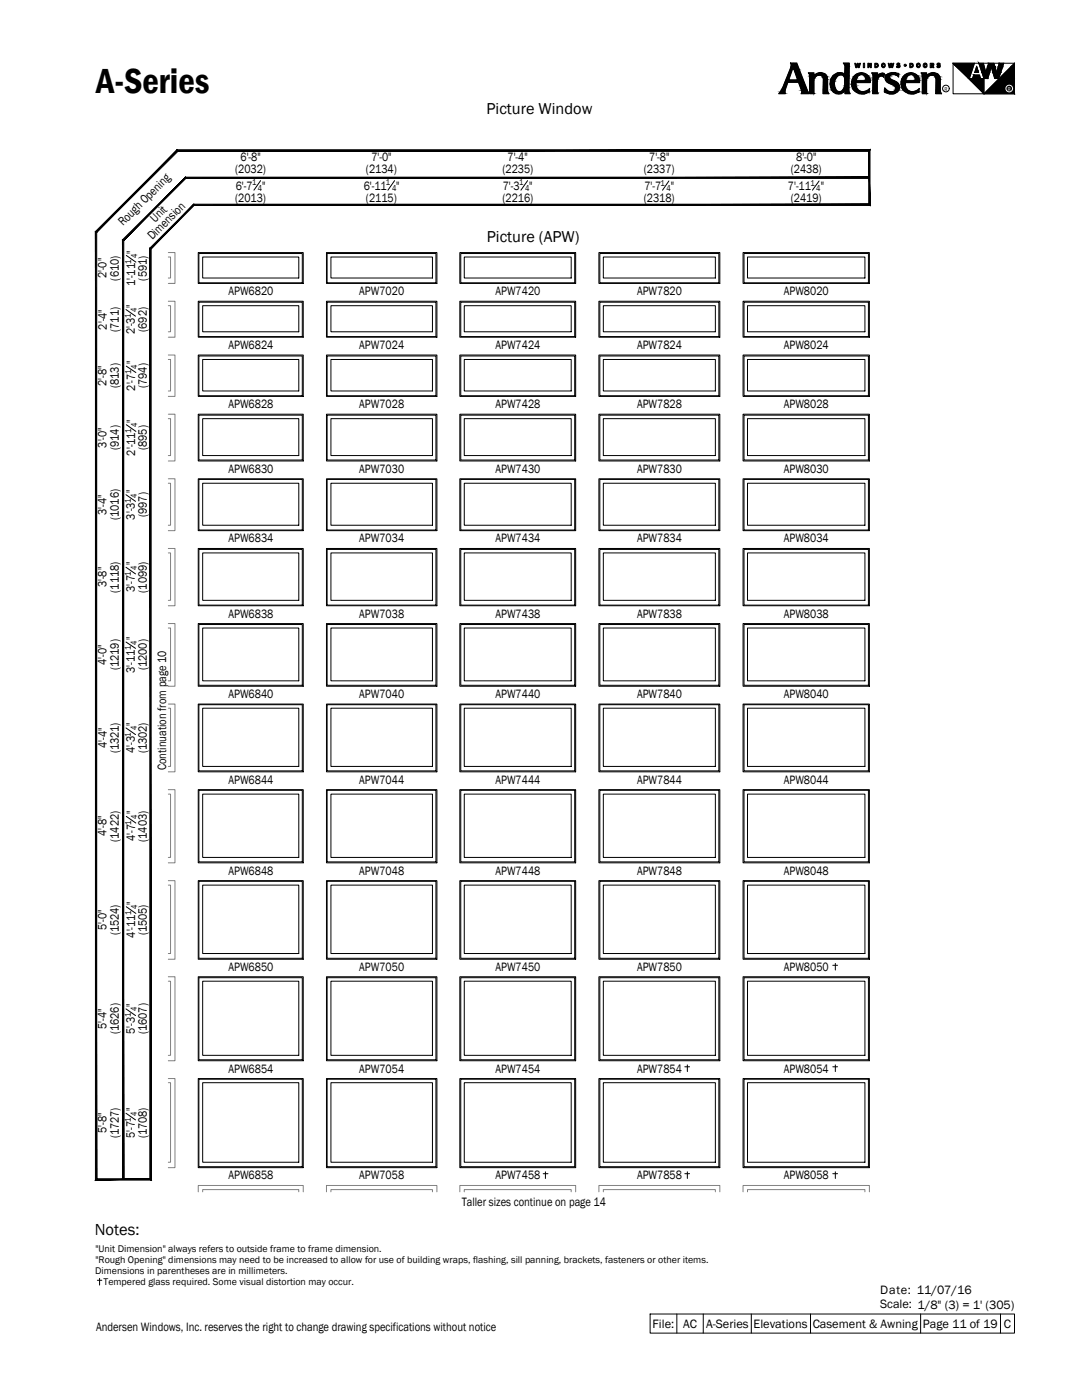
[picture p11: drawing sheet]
<svg xmlns="http://www.w3.org/2000/svg" width="216mm" height="279mm" viewBox="0 0 216 279" stroke-linecap="round" stroke-linejoin="round" font-family="sans-serif">
<!-- layer: A-ELEV-GLAZ-SIGHTLINES -->
<g fill="none" stroke="#000" stroke-width=".2">
<path d="M39.6 50.4h20.9v6.2h-20.9zM39.7 50.6h20.6v5.8h-20.6zM40.4 51.3h19.2v4.2h-19.2zM65.1 50.4h22.1v6.2h-22.1zM65.3 50.6h21.7v5.8h-21.7zM66 51.3h20.3v4.2h-20.3zM91.8 50.4h23.1v6.2h-23.1zM91.9 50.6h22.8v5.8h-22.8zM92.6 51.3h21.4v4.2h-21.4zM119.5 50.4h24.1v6.2h-24.1zM119.7 50.6h23.7v5.8h-23.7zM120.4 51.3h22.3v4.2h-22.3z"/>
<path d="M148.3 50.4h25.2v6.2h-25.2zM148.5 50.6h24.8v5.8h-24.8zM149.2 51.3h23.4v4.2h-23.4zM39.6 60.1h20.9v7.2h-20.9zM39.6 70.9h20.9v8.2h-20.9zM39.7 60.3h20.6v6.9h-20.6zM39.7 71h20.6v8h-20.6zM40.4 61h19.2v5.2h-19.2zM40.4 71.7h19.2v6.3h-19.2zM65.1 60.1h22.1v7.2h-22.1zM65.1 70.9h22.1v8.2h-22.1zM65.3 60.3h21.7v6.9h-21.7z"/>
<path d="M65.3 71h21.7v8h-21.7zM66 61h20.3v5.2h-20.3zM66 71.7h20.3v6.3h-20.3zM91.8 60.1h23.1v7.2h-23.1zM91.8 70.9h23.1v8.2h-23.1zM91.9 60.3h22.8v6.9h-22.8zM91.9 71h22.8v8h-22.8zM92.6 61h21.4v5.2h-21.4zM92.6 71.7h21.4v6.3h-21.4zM119.5 60.1h24.1v7.2h-24.1zM119.5 70.9h24.1v8.2h-24.1zM119.7 60.3h23.7v6.9h-23.7z"/>
<path d="M119.7 71h23.7v8h-23.7zM120.4 61h22.3v5.2h-22.3zM120.4 71.7h22.3v6.3h-22.3zM148.3 60.1h25.2v7.2h-25.2zM148.3 70.9h25.2v8.2h-25.2zM148.5 60.3h24.8v6.9h-24.8zM148.5 71h24.8v8h-24.8zM149.2 61h23.4v5.2h-23.4zM149.2 71.7h23.4v6.3h-23.4zM39.6 82.7h20.9v9.3h-20.9zM39.6 95.6h20.9v10.3h-20.9zM39.7 82.9h20.6v8.9h-20.6z"/>
<path d="M39.7 95.7h20.6v10.1h-20.6zM40.4 83.6h19.2v7.3h-19.2zM40.4 96.4h19.2v8.4h-19.2zM65.1 82.7h22.1v9.3h-22.1zM65.1 95.6h22.1v10.3h-22.1zM65.3 82.9h21.7v8.9h-21.7zM65.3 95.7h21.7v10.1h-21.7zM66 83.6h20.3v7.3h-20.3zM66 96.4h20.3v8.4h-20.3zM91.8 82.7h23.1v9.3h-23.1zM91.8 95.6h23.1v10.3h-23.1zM91.9 82.9h22.8v8.9h-22.8z"/>
<path d="M91.9 95.7h22.8v10.1h-22.8zM92.6 83.6h21.4v7.3h-21.4zM92.6 96.4h21.4v8.4h-21.4zM119.5 82.7h24.1v9.3h-24.1zM119.5 95.6h24.1v10.3h-24.1zM119.7 82.9h23.7v8.9h-23.7zM119.7 95.7h23.7v10.1h-23.7zM120.4 83.6h22.3v7.3h-22.3zM120.4 96.4h22.3v8.4h-22.3zM148.3 82.7h25.2v9.3h-25.2zM148.3 95.6h25.2v10.3h-25.2zM148.5 82.9h24.8v8.9h-24.8z"/>
<path d="M148.5 95.7h24.8v10.1h-24.8zM149.2 83.6h23.4v7.3h-23.4zM149.2 96.4h23.4v8.4h-23.4zM39.6 109.5h20.9v11.4h-20.9zM39.7 109.7h20.6v11.1h-20.6zM40.4 110.3h19.2v9.5h-19.2zM65.1 109.5h22.1v11.4h-22.1zM65.3 109.7h21.7v11.1h-21.7zM66 110.3h20.3v9.5h-20.3zM91.8 109.5h23.1v11.4h-23.1zM91.9 109.7h22.8v11.1h-22.8zM92.6 110.3h21.4v9.5h-21.4z"/>
<path d="M119.5 109.5h24.1v11.4h-24.1zM119.7 109.7h23.7v11.1h-23.7zM120.4 110.3h22.3v9.5h-22.3zM148.3 109.5h25.2v11.4h-25.2zM148.5 109.7h24.8v11.1h-24.8zM149.2 110.3h23.4v9.5h-23.4zM39.6 124.4h20.9v12.6h-20.9zM39.7 124.6h20.6v12.2h-20.6zM40.4 125.3h19.2v10.6h-19.2zM65.1 124.4h22.1v12.6h-22.1zM65.3 124.6h21.7v12.2h-21.7zM66 125.3h20.3v10.6h-20.3z"/>
<path d="M91.8 124.4h23.1v12.6h-23.1zM91.9 124.6h22.8v12.2h-22.8zM92.6 125.3h21.4v10.6h-21.4zM119.5 124.4h24.1v12.6h-24.1zM119.7 124.6h23.7v12.2h-23.7zM120.4 125.3h22.3v10.6h-22.3zM148.3 124.4h25.2v12.6h-25.2zM148.5 124.6h24.8v12.2h-24.8zM149.2 125.3h23.4v10.6h-23.4zM39.6 140.5h20.9v13.5h-20.9zM39.6 157.6h20.9v14.6h-20.9zM39.7 140.6h20.6v13.2h-20.6z"/>
<path d="M39.7 157.7h20.6v14.3h-20.6zM40.4 141.3h19.2v11.7h-19.2zM40.4 158.5h19.2v12.6h-19.2zM65.1 140.5h22.1v13.5h-22.1zM65.1 157.6h22.1v14.6h-22.1zM65.3 140.6h21.7v13.2h-21.7zM65.3 157.7h21.7v14.3h-21.7zM66 141.3h20.3v11.7h-20.3zM66 158.5h20.3v12.6h-20.3zM91.8 140.5h23.1v13.5h-23.1zM91.8 157.6h23.1v14.6h-23.1zM91.9 140.6h22.8v13.2h-22.8z"/>
<path d="M91.9 157.7h22.8v14.3h-22.8zM92.6 141.3h21.4v11.7h-21.4zM92.6 158.5h21.4v12.6h-21.4zM119.5 140.5h24.1v13.5h-24.1zM119.5 157.6h24.1v14.6h-24.1zM119.7 140.6h23.7v13.2h-23.7zM119.7 157.7h23.7v14.3h-23.7zM120.4 141.3h22.3v11.7h-22.3zM120.4 158.5h22.3v12.6h-22.3zM148.3 140.5h25.2v13.5h-25.2zM148.3 157.6h25.2v14.6h-25.2zM148.5 140.6h24.8v13.2h-24.8z"/>
<path d="M148.5 157.7h24.8v14.3h-24.8zM149.2 141.3h23.4v11.7h-23.4zM149.2 158.5h23.4v12.6h-23.4zM39.6 175.8h20.9v15.6h-20.9zM39.7 175.9h20.6v15.3h-20.6zM40.4 176.6h19.2v13.7h-19.2zM65.1 175.8h22.1v15.6h-22.1zM65.3 175.9h21.7v15.3h-21.7zM66 176.6h20.3v13.7h-20.3zM91.8 175.8h23.1v15.6h-23.1zM91.9 175.9h22.8v15.3h-22.8zM92.6 176.6h21.4v13.7h-21.4z"/>
<path d="M119.5 175.8h24.1v15.6h-24.1zM119.7 175.9h23.7v15.3h-23.7zM120.4 176.6h22.3v13.7h-22.3zM148.3 175.8h25.2v15.6h-25.2zM148.5 175.9h24.8v15.3h-24.8zM149.2 176.6h23.4v13.7h-23.4zM39.6 194.9h20.9v16.8h-20.9zM39.7 195.1h20.6v16.4h-20.6zM40.4 195.8h19.2v14.8h-19.2zM65.1 194.9h22.1v16.8h-22.1zM65.3 195.1h21.7v16.4h-21.7zM66 195.8h20.3v14.8h-20.3z"/>
<path d="M91.8 194.9h23.1v16.8h-23.1zM91.9 195.1h22.8v16.4h-22.8zM92.6 195.8h21.4v14.8h-21.4zM119.5 194.9h24.1v16.8h-24.1zM119.7 195.1h23.7v16.4h-23.7zM120.4 195.8h22.3v14.8h-22.3zM148.3 194.9h25.2v16.8h-25.2zM148.5 195.1h24.8v16.4h-24.8zM149.2 195.8h23.4v14.8h-23.4zM39.6 215.3h20.9v17.7h-20.9zM39.7 215.4h20.6v17.4h-20.6zM40.4 216.1h19.2v15.9h-19.2z"/>
<path d="M65.1 215.3h22.1v17.7h-22.1zM65.3 215.4h21.7v17.4h-21.7zM66 216.1h20.3v15.9h-20.3zM91.8 215.3h23.1v17.7h-23.1zM91.9 215.4h22.8v17.4h-22.8zM92.6 216.1h21.4v15.9h-21.4zM119.5 215.3h24.1v17.7h-24.1zM119.7 215.4h23.7v17.4h-23.7zM120.4 216.1h22.3v15.9h-22.3zM148.3 215.3h25.2v17.7h-25.2zM148.5 215.4h24.8v17.4h-24.8zM149.2 216.1h23.4v15.9h-23.4z"/>
</g>
<!-- layer: A-ANNO-TEXT -->
<g fill="#000" stroke="#000" stroke-width=".2">
<path d="M163.5 14.7h.4zM166.9 18.6h.9zM166.9 18.6l.5 .1zM175 15.5h.1zM176 14.7h.3zM178.2 14.6l.1 .1zM181.7 18.6h.6zM181.7 18.6l.2 .1zM183.1 18.1l.2-.1zM186 14.7h.4zM193.3 15.7h3v3zM202.4 12.6v.7h-.6z"/>
<path d="M156.1 18l.4 .3v-.3zM156.1 18l.4 .3h-.6z"/>
<path d="M155.9 18.3l.6 .1v-.1zM155.9 18.3l.6 .1h-.7z"/>
<path d="M155.8 18.4l.7 .2v-.2zM155.8 18.4l.7 .2h-.8z"/>
<path d="M156.1 17.9h.5zM156.1 17.9l.4 .1z"/>
<path d="M156.3 17.4l.3 .5 .1-.5zM156.3 17.4l.3 .5h-.5z"/>
<path d="M156.8 16.3l-.1 1.1 .4-1.1zM156.8 16.3l-.1 1.1h-.4z"/>
<path d="M157.9 13.6l-.7 2.5 .8-2.5zM157.9 13.6l-.7 2.5h-.3z"/>
<path d="M157.9 13.3l.1 .3 .1-.3zM157.9 13.3l.1 .3h-.1z"/>
<path d="M158 12.9l.1 .4 .1-.4zM158 12.9l.1 .4h-.2z"/>
<path d="M158 12.8l.2 .1 .1-.1zM158 12.8l.2 .1h-.2z"/>
<path d="M158 12.7l.9 .1zM158 12.7l.9 .1z"/>
<path d="M158.3 12.8l.7 .1-.1-.1zM158.3 12.8l.7 .1h-.6z"/>
<path d="M158.4 12.9l.9 .7-.3-.7zM158.4 12.9l.9 .7h-.8z"/>
<path d="M158.5 13.6l.8 .3v-.3zM158.5 13.6l.8 .3h-.7z"/>
<path d="M158.6 13.9l1.6 2.2-.9-2.2zM158.6 13.9l1.6 2.2h-.8z"/>
<path d="M156.9 16.1l3.4 .2-.1-.2zM156.9 16.1l3.4 .2h-3.5z"/>
<path d="M159.4 16.3l1.6 1.8-.7-1.8zM159.4 16.3l1.6 1.8h-.9z"/>
<path d="M160.1 18.1l1 .2-.1-.2zM160.1 18.1l1 .2h-1z"/>
<path d="M160.1 18.3l1.1 .2-.1-.2zM160.1 18.3l1.1 .2h-1.1z"/>
<path d="M160.1 18.5l1.1 .1v-.1zM160.1 18.5l1.1 .1h-1.1z"/>
<path d="M161.6 14.7l.6 .1v-.1zM161.6 14.7l.6 .1h-.6z"/>
<path d="M161.6 14.8l.6 .3v-.3zM161.6 14.8l.6 .3h-.5z"/>
<path d="M161.7 15.1l.5 .3v-.3zM161.7 15.1l.5 .3h-.5z"/>
<path d="M161.7 18.4l.6 .2-.1-.2zM161.7 18.4l.6 .2h-.6z"/>
<path d="M161.7 16.1l.5 2.3 .1-2.3zM161.7 16.1l.5 2.3h-.5z"/>
<path d="M161.7 15.6l.6 .5 .1-.5zM161.7 15.6l.6 .5h-.6z"/>
<path d="M161.7 15.4l.7 .2 .2-.2zM161.7 15.4l.7 .2h-.7z"/>
<path d="M162.4 15.2l.2 .2v-.2zM162.2 15.4l.2-.2 .2 .2z"/>
<path d="M162.7 15l-.1 .2 .4-.2zM162.4 15.2l.3-.2-.1 .2z"/>
<path d="M163.2 14.7h1zM163.2 14.7h1z"/>
<path d="M162.8 14.9h.5zM162.8 14.9h.6z"/>
<path d="M162.8 14.9h.5zM162.8 14.9l.2 .1z"/>
<path d="M162.9 14.8h.5zM162.9 14.8l.5 .1z"/>
<path d="M163.5 14.7h.7zM163.2 14.7h1z"/>
<path d="M163.2 14.7l1.3 .1zM162.9 14.8l.3-.1 1.3 .1z"/>
<path d="M162.9 14.8h1.7zM162.9 14.8h1.7z"/>
<path d="M163.4 14.8l1.2 .1zM163.4 14.8l1.2 .1z"/>
<path d="M163.6 14.9h1zM163.6 14.9h1z"/>
<path d="M163.8 14.9l.9 .1-.1-.1zM163.8 14.9l.9 .1z"/>
<path d="M164 15l.8 .1zM164 15l.8 .1z"/>
<path d="M164.1 15.1l.8 .2-.1-.2zM164.1 15.1l.8 .2h-.7z"/>
<path d="M164.2 15.3l.8 .1-.1-.1zM164.2 15.3l.8 .1h-.7z"/>
<path d="M164.3 15.4l.7 .1v-.1zM164.3 15.4l.7 .1h-.7z"/>
<path d="M164.3 15.5l.7 .3v-.3zM164.3 15.5l.7 .3h-.6z"/>
<path d="M164.4 15.8l.6 .1zM164.4 15.8l.6 .1z"/>
<path d="M164.4 15.9l.6 2.1v-2.1zM164.4 15.9l.6 2.1h-.6z"/>
<path d="M164.4 18l.7 .5-.1-.5zM164.4 18l.7 .5h-.7z"/>
<path d="M164.4 18.5l.8 .1-.1-.1zM164.4 18.5l.8 .1h-.8z"/>
<path d="M165.7 16.7l.7 .1v-.1zM165.7 16.7l.7 .1h-.7z"/>
<path d="M165.7 16.8l.8 .6-.1-.6zM165.7 16.8l.8 .6h-.6z"/>
<path d="M165.9 15.9l.6 .3v-.3zM165.9 15.9l.6 .3h-.7z"/>
<path d="M165.8 16.2l.6 .5 .1-.5zM165.8 16.2l.6 .5h-.7z"/>
<path d="M165.9 17.4h.6zM165.9 17.4h.6z"/>
<path d="M165.9 17.4l.8 .6-.2-.6zM165.9 17.4l.8 .6h-.6z"/>
<path d="M166 15.7l.5 .2 .2-.2zM166 15.7l.5 .2h-.6z"/>
<path d="M166.1 18l.7 .1-.1-.1zM166.1 18l.7 .1h-.5z"/>
<path d="M166.3 18.1l.8 .2-.3-.2zM166.3 18.1l.8 .2h-.6z"/>
<path d="M166.3 15.2h.6zM166.3 15.2h.6z"/>
<path d="M166.3 15.2l.4 .5 .2-.5zM166.3 15.2l.4 .5h-.7z"/>
<path d="M166.5 18.3l.6 .1zM166.5 18.3l.6 .1z"/>
<path d="M166.6 18.4l.8 .1zM166.6 18.4l.8 .1z"/>
<path d="M166.7 14.9h.6zM166.7 14.9h.7z"/>
<path d="M166.7 14.9l.2 .3 .4-.3zM166.3 15.2l.4-.3 .2 .3z"/>
<path d="M166.7 18.5h.8zM166.7 18.5h.8z"/>
<path d="M166.9 14.8h.9zM166.7 14.9h.7z"/>
<path d="M166.9 18.5l.9 .1zM166.9 18.5l.9 .1z"/>
<path d="M167.6 14.6l.4 .1zM167.1 14.7h.9z"/>
<path d="M167.1 14.7h1zM167.1 14.7h1z"/>
<path d="M166.7 18.5h1.3zM166.7 18.5h1.1z"/>
<path d="M167.6 18.5h.4zM167.5 18.5h.5z"/>
<path d="M167.1 14.7l1.2 .1-.2-.1zM166.9 14.8l.2-.1 1.2 .1z"/>
<path d="M167.8 18.4h.3zM167.6 18.5h.4z"/>
<path d="M168 18.3l.1 .1 .1-.1zM168 18.3l.1 .1h-.3z"/>
<path d="M167.8 14.8l.7 .1zM167.8 14.8l.7 .1z"/>
<path d="M168.1 18.1l.1 .2 .1-.2zM168 18.3l.1-.2 .1 .2z"/>
<path d="M168.3 14.9l.3 .1zM168.3 14.9l.3 .1z"/>
<path d="M168.5 17.7l-.2 .4zM168.5 17.7l-.4 .4z"/>
<path d="M168.7 15h.6zM168.7 15h.6z"/>
<path d="M168.4 15h.3zM168.4 15h.3z"/>
<path d="M168.6 17.4h.1zM168.6 17.4h.2z"/>
<path d="M168.6 17.4v.3l.1-.3zM168.6 17.4l-.1 .3z"/>
<path d="M168.8 17.4h.5zM168.8 17.4h.5z"/>
<path d="M168.6 15.5l.7 1.6v-1.6zM168.6 15.5l.7 1.6h-.7z"/>
<path d="M168.6 17.1l.7 .3v-.3zM168.6 17.1l.7 .3h-.7z"/>
<path d="M168.8 17.4l.5 .7v-.7zM168.8 17.4l.5 .7h-.6z"/>
<path d="M168.7 18.1l.6 .4v-.4zM168.7 18.1l.6 .4h-.6z"/>
<path d="M168.6 12.7l.7 .1zM168.6 12.7l.7 .1z"/>
<path d="M168.6 12.8l.7 .4v-.4zM168.6 12.8l.7 .4h-.6z"/>
<path d="M168.7 13.2l.6 1.8v-1.8zM168.7 13.2l.6 1.8h-.6z"/>
<path d="M168.4 15l.9 .2v-.2zM168.4 15l.9 .2h-.8z"/>
<path d="M168.5 15.2l.8 .3v-.3zM168.5 15.2l.8 .3h-.7z"/>
<path d="M168.7 18.5l.7 .1-.1-.1zM168.7 18.5l.7 .1h-.7z"/>
<path d="M170 16.3h3.5zM170 16.3h3.5z"/>
<path d="M170 16.9l.7 .4-.1-.4zM170 16.9l.7 .4h-.6z"/>
<path d="M170.6 18.1h.6zM170.6 18.1h.6z"/>
<path d="M170 16.4l.7 .4v-.4zM170 16.4l.7 .4h-.7z"/>
<path d="M170 16.8l.6 .1 .1-.1zM170 16.8l.6 .1h-.6z"/>
<path d="M170.2 15.9l.4 .3 .1-.3zM170.2 15.9l.4 .3h-.6z"/>
<path d="M170.1 17.3h.6zM170.1 17.3h.6z"/>
<path d="M170.2 17.3l.7 .4-.2-.4zM170.2 17.3l.7 .4h-.6z"/>
<path d="M170.4 15.5l.3 .4 .2-.4zM170.4 15.5l.3 .4h-.5z"/>
<path d="M170.3 17.7l.6 .1zM170.3 17.7l.6 .1z"/>
<path d="M170.4 17.8l.8 .3-.3-.3zM170.4 17.8l.8 .3h-.6z"/>
<path d="M170.4 15.4l.5 .1 .1-.1zM170.4 15.4l.5 .1h-.5z"/>
<path d="M170.7 15l.3 .4 .2-.4zM170.7 15l.3 .4h-.6z"/>
<path d="M170.6 18.1l1 .2-.4-.2zM170.6 18.1l1 .2h-.7z"/>
<path d="M170.9 15h.4zM170.7 15h.5z"/>
<path d="M171.1 14.8l.2 .2 .2-.2zM170.9 15l.2-.2 .2 .2z"/>
<path d="M170.9 18.3h.9zM170.9 18.3h.9z"/>
<path d="M171 18.3l1 .1zM171 18.3l1 .1z"/>
<path d="M171.3 14.7l.2 .1 .5-.1zM171.3 14.7l.2 .1h-.4z"/>
<path d="M171.8 18.6l.2 .1zM171.8 18.6h.7z"/>
<path d="M171.9 14.7h.5zM171.4 14.7h1z"/>
<path d="M171.4 14.7h1zM171.3 14.7h1.1z"/>
<path d="M171.3 14.7h1.2zM171.3 14.7h1.2z"/>
<path d="M172.4 18.4h.6zM172.4 18.4h.6z"/>
<path d="M171.1 18.4h1.3zM171.1 18.4h1.3z"/>
<path d="M172 14.7l.6 .1zM172 14.7l.6 .1z"/>
<path d="M172.3 14.8l.5 .1zM172.3 14.8l.5 .1z"/>
<path d="M171.4 18.5h1.2zM171.4 18.5l1.1 .1z"/>
<path d="M172.5 14.9l.5 .1zM172.5 14.9l.5 .1z"/>
<path d="M172.8 16.1h.7zM172.8 16.1h.7z"/>
<path d="M171.3 18.5h1.6zM171.3 18.5h1.3z"/>
<path d="M172.6 15l.6 .2-.2-.2zM172.6 15l.6 .2h-.5z"/>
<path d="M171.1 18.4h1.9zM171.1 18.4l1.8 .1z"/>
<path d="M172.7 15.2l.6 .2-.1-.2zM172.7 15.2l.6 .2h-.5z"/>
<path d="M172.8 18.3h.4zM172.4 18.4h.6z"/>
<path d="M172.8 15.4l.6 .2-.1-.2zM172.8 15.4l.6 .2h-.6z"/>
<path d="M173.3 18.1v.2zM172.9 18.3l.4-.2v.2z"/>
<path d="M172.9 18.3h.4zM172.8 18.3h.4z"/>
<path d="M172.8 15.6l.7 .3-.1-.3zM172.8 15.6l.7 .3h-.6z"/>
<path d="M172.9 15.9l.6 .2v-.2zM172.9 15.9l.6 .2h-.7z"/>
<path d="M172.8 16.1l.7 .1v-.1zM172.8 16.1l.7 .1h-.8z"/>
<path d="M172.7 16.2h.8zM172.5 16.2h1z"/>
<path d="M170 16.2l3.5 .1zM170 16.2l3.5 .1z"/>
<path d="M170 16.3l3.5 .1zM170 16.3l3.5 .1z"/>
<path d="M174.2 14.7l.7 .1zM174.2 14.7l.7 .1z"/>
<path d="M174.2 14.8l.7 .4v-.4zM174.2 14.8l.7 .4h-.5z"/>
<path d="M174.4 15.2l.5 .4v-.4zM174.4 15.2l.5 .4h-.6z"/>
<path d="M174.3 16.2l.6 2v-2zM174.3 16.2l.6 2h-.6z"/>
<path d="M174.3 18.2l.7 .3-.1-.3zM174.3 18.2l.7 .3h-.8z"/>
<path d="M174.3 15.9l.6 .3 .1-.3zM174.3 15.9l.6 .3h-.6z"/>
<path d="M174.2 18.5l.8 .1v-.1zM174.2 18.5l.8 .1h-.8z"/>
<path d="M174.3 15.6l.7 .3 .1-.3zM174.3 15.6l.7 .3h-.7z"/>
<path d="M175.3 15.2l-.2 .3zM175.3 15.2l-.3 .3z"/>
<path d="M175.4 15h.4zM175.4 15h.4z"/>
<path d="M175.4 15.1l-.1 .1 .3-.1zM175.4 15.1l-.1 .1z"/>
<path d="M175.4 15h.4zM175.4 15l.2 .1z"/>
<path d="M176.1 14.7h.2zM176 14.7h.3zM175.9 14.7h.4z"/>
<path d="M175.4 15h.9zM175.4 15h.9z"/>
<path d="M175.8 15h.5zM175.8 15h.5z"/>
<path d="M175.9 15l.4 .1zM175.9 15l.4 .1z"/>
<path d="M176.1 15.1l.2 .1zM176.1 15.1l.2 .1z"/>
<path d="M175.9 14.7h.4zM175.9 14.7h.4z"/>
<path d="M175.9 14.7l.4 .1v-.1zM175.6 14.8l.3-.1 .4 .1z"/>
<path d="M175.6 14.8l.7 .2v-.2zM175.4 15l.2-.2 .7 .2z"/>
<path d="M176.6 17.9l.2 .1zM176.6 17.9l.2 .1h-.2z"/>
<path d="M176.6 18l.6 .3zM176.6 18l.6 .3h-.6z"/>
<path d="M176.6 18.3h.7zM176.6 18.3h.7z"/>
<path d="M176.6 18.3l.9 .1zM176.6 18.3l.9 .1z"/>
<path d="M176.8 15.2l.5 .2v-.2zM176.8 15.2l.5 .2h-.5zM176.8 15.4h.5zM176.8 15.4h.5z"/>
<path d="M176.8 15.4l.6 .1-.1-.1zM176.8 15.4l.6 .1h-.7z"/>
<path d="M176.8 15.2h.6zM176.8 15.2h.5z"/>
<path d="M176.7 15.5l.7 .1zM176.7 15.5l.7 .1z"/>
<path d="M176.7 15.6l.8 .1-.1-.1zM176.7 15.6l.8 .1h-.7z"/>
<path d="M177 15h.5zM176.9 15h.6z"/>
<path d="M176.9 15l.5 .2 .1-.2zM176.9 15l.5 .2h-.6z"/>
<path d="M176.8 15.7l.8 .2-.1-.2zM176.8 15.7l.8 .2h-.8z"/>
<path d="M177 14.9l.5 .1 .1-.1zM177 14.9l.5 .1h-.5z"/>
<path d="M177.1 14.9h.6zM177 14.9h.6z"/>
<path d="M176.8 15.9h.9zM176.8 15.9h.9z"/>
<path d="M176.8 15.9l1.1 .1-.2-.1zM176.8 15.9l1.1 .1h-1.1z"/>
<path d="M176.8 18.4h.9zM176.8 18.4h.9z"/>
<path d="M176.8 18.4l1.1 .1zM176.8 18.4l1.1 .1z"/>
<path d="M177.2 14.8h.6zM177.1 14.9h.6z"/>
<path d="M176.8 16l1.3 .1-.2-.1zM176.8 16l1.3 .1h-1.2z"/>
<path d="M177.3 14.8h.6zM177.2 14.8h.6z"/>
<path d="M176.9 16.1l1.5 .1-.3-.1zM176.9 16.1l1.5 .1h-1.4z"/>
<path d="M177.4 14.8h.8zM177.3 14.8h.6z"/>
<path d="M177.7 18.7h.5zM177.7 18.7h.4zM177.7 18.7h.4z"/>
<path d="M177.5 18.6h.7zM177.5 18.6l.7 .1z"/>
<path d="M178.1 14.7h.4zM177.9 14.7h.6z"/>
<path d="M177 16.2h1.5zM177 16.2h1.5z"/>
<path d="M177.1 16.2l1.6 .2-.2-.2zM177.1 16.2l1.6 .2h-1.5z"/>
<path d="M177.2 18.5l1.3 .1zM177.2 18.5l1.3 .1z"/>
<path d="M177.3 18.6h1.2zM177.3 18.6h.9z"/>
<path d="M177.9 14.7h.7zM177.9 14.7h.7z"/>
<path d="M177.9 14.7h1zM177.5 14.7h1.4zM177.5 14.7h1.4zM177.5 14.7h1.4z"/>
<path d="M177.2 16.4h1.5zM177.2 16.4h1.5z"/>
<path d="M177 18.5h1.7zM177 18.5h1.5z"/>
<path d="M177.3 16.4l1.6 .2-.2-.2zM177.3 16.4l1.6 .2h-1.4z"/>
<path d="M178.2 18.4l.5 .1zM178.2 18.4l.5 .1z"/>
<path d="M178.2 18.5h.5zM177.9 18.5h.8z"/>
<path d="M178.4 18.3h.4zM178.2 18.4h.5z"/>
<path d="M177.5 14.7l1.6 .1zM177.4 14.8h1.7z"/>
<path d="M177.5 16.6l1.6 .1-.2-.1zM177.5 16.6l1.6 .1z"/>
<path d="M178.6 18.2l.2 .1 .2-.1zM178.4 18.3l.2-.1 .2 .1z"/>
<path d="M178.2 14.8h1zM178.2 14.8h1z"/>
<path d="M177.9 16.7l1.3 .1-.1-.1zM177.9 16.7l1.3 .1h-1.1z"/>
<path d="M178.7 18.1l.3 .1 .1-.1zM178.6 18.2l.1-.1 .3 .1zM178.6 18.2h.4zM178.6 18.2h.4z"/>
<path d="M178.4 14.8h.8zM178.4 14.8h.8z"/>
<path d="M178.5 14.8l.7 .1v-.1zM178.5 14.8l.7 .1z"/>
<path d="M178.8 14.9l.4 .1zM178.8 14.9l.4 .1z"/>
<path d="M179.1 15l.1 .1zM179.1 15l.1 .1z"/>
<path d="M178.1 16.8l1.2 .1-.1-.1zM178.1 16.8l1.2 .1z"/>
<path d="M178.8 17.9l.4 .1v-.1zM178.8 17.9l.4 .1h-.4z"/>
<path d="M178.8 18h.4zM178.8 18l.3 .1z"/>
<path d="M178.4 16.9l.9 .1zM178.4 16.9l.9 .1z"/>
<path d="M178.6 17l.7 .1v-.1zM178.6 17l.7 .1h-.6z"/>
<path d="M178.7 17.1l.6 .1zM178.7 17.1l.6 .1z"/>
<path d="M178.7 17.2l.6 .1v-.1zM178.7 17.2l.6 .1z"/>
<path d="M178.8 17.3l.5 .1v-.1zM178.8 17.3l.5 .1h-.4z"/>
<path d="M178.9 17.4l.4 .1zM178.9 17.4l.4 .1z"/>
<path d="M178.9 17.5l.4 .2v-.2zM178.9 17.5l.4 .2h-.4z"/>
<path d="M178.9 17.7l.4 .1zM178.9 17.7l.4 .1z"/>
<path d="M178.9 17.8l.3 .1 .1-.1zM178.9 17.8l.3 .1h-.4z"/>
<path d="M180 16.3h3.4zM180 16.3h3.4z"/>
<path d="M180 16.4l.5 .4v-.4zM180 16.4l.5 .4h-.6z"/>
<path d="M179.9 16.8l.6 .1v-.1zM179.9 16.8l.6 .1h-.5z"/>
<path d="M180 16.9l.6 .4-.1-.4zM180 16.9l.6 .4h-.6z"/>
<path d="M180.5 18.1h.6zM180.5 18.1h.6z"/>
<path d="M180 17.3h.6zM180 17.3h.6z"/>
<path d="M180 17.3l.8 .4-.2-.4zM180 17.3l.8 .4h-.6z"/>
<path d="M180.1 15.9l.4 .3 .2-.3zM180.1 15.9l.4 .3h-.5z"/>
<path d="M180.2 15.5l.5 .4v-.4zM180.2 15.5l.5 .4h-.6z"/>
<path d="M180.2 17.7l.6 .1zM180.2 17.7l.6 .1z"/>
<path d="M180.2 17.8l.9 .3-.3-.3zM180.2 17.8l.9 .3h-.6z"/>
<path d="M180.3 15.4l.4 .1 .1-.1zM180.3 15.4l.4 .1h-.5z"/>
<path d="M180.6 15l.2 .4 .2-.4zM180.6 15l.2 .4h-.5z"/>
<path d="M180.5 18.1l.9 .2-.3-.2zM180.5 18.1l.9 .2h-.6z"/>
<path d="M181.2 14.7h1.1zM181.2 14.7h1.1z"/>
<path d="M180.7 15h.5zM180.6 15h.4z"/>
<path d="M181 14.8l.2 .2 .2-.2zM180.7 15l.3-.2 .2 .2z"/>
<path d="M180.8 18.3h.9zM180.8 18.3h.9z"/>
<path d="M180.9 18.3l1 .1zM180.9 18.3l1 .1z"/>
<path d="M181.7 14.7h.6zM181.2 14.7h1.1z"/>
<path d="M181.2 14.7l.2 .1 .5-.1zM181 14.8l.2-.1 .2 .1z"/>
<path d="M181 18.4h1.2zM181 18.4h1.2z"/>
<path d="M181.2 14.7h1.2zM181.2 14.7h1.2z"/>
<path d="M181.9 14.7l.6 .1zM181.9 14.7l.6 .1z"/>
<path d="M182.2 14.8l.5 .1zM182.2 14.8l.5 .1z"/>
<path d="M181.3 18.5h1.3zM181.3 18.5l1 .1z"/>
<path d="M182.3 14.9l.6 .1zM182.3 14.9l.6 .1z"/>
<path d="M182.7 16.1h.7zM182.7 16.1h.7z"/>
<path d="M181.2 18.5h1.6zM181.2 18.5h1.4z"/>
<path d="M182.5 15l.6 .2-.2-.2zM182.5 15l.6 .2h-.5z"/>
<path d="M182.3 18.4h.6zM182.2 18.4h.7z"/>
<path d="M181 18.4h1.9zM181 18.4l1.8 .1z"/>
<path d="M182.6 15.2l.6 .2-.1-.2zM182.6 15.2l.6 .2h-.5z"/>
<path d="M182.7 18.3h.4zM182.3 18.4h.6z"/>
<path d="M182.7 15.4l.6 .2-.1-.2zM182.7 15.4l.6 .2h-.6z"/>
<path d="M182.7 15.6l.6 .3v-.3zM182.7 15.6l.6 .3h-.5z"/>
<path d="M183.1 18.1l.2 .2v-.2zM182.8 18.3l.3-.2 .2 .2z"/>
<path d="M182.8 18.3h.5zM182.7 18.3h.4z"/>
<path d="M182.8 15.9l.6 .2-.1-.2zM182.8 15.9l.6 .2h-.7z"/>
<path d="M182.7 16.1l.7 .1v-.1zM182.6 16.2l.1-.1 .7 .1z"/>
<path d="M182.6 16.2h.8zM182.3 16.2h1.1z"/>
<path d="M180 16.2l3.4 .1zM180 16.2l3.4 .1z"/>
<path d="M180 16.3l3.4 .1zM180 16.3l3.4 .1z"/>
<path d="M184.1 15.1l.6 .3v-.3zM184.1 15.1l.6 .3h-.6z"/>
<path d="M184.1 14.7l.7 .1v-.1zM184.1 14.7l.7 .1h-.7z"/>
<path d="M184.1 14.8l.6 .3 .1-.3zM184.1 14.8l.6 .3h-.6z"/>
<path d="M184.1 16.1l.7 2.3v-2.3zM184.1 16.1l.7 2.3h-.7z"/>
<path d="M184.1 18.4l.7 .2v-.2zM184.1 18.4l.7 .2h-.7z"/>
<path d="M184.1 15.6l.7 .5v-.5zM184.1 15.6l.7 .5h-.7z"/>
<path d="M184.1 15.4l.7 .2 .2-.2zM184.1 15.4l.7 .2h-.7z"/>
<path d="M184.9 15.2l.1 .2 .1-.2zM184.7 15.4l.2-.2 .1 .2z"/>
<path d="M185.2 15l-.1 .2 .4-.2zM184.9 15.2l.3-.2-.1 .2z"/>
<path d="M185.7 14.7h1zM185.7 14.7h1z"/>
<path d="M185.3 14.9h.5zM185.3 14.9l.2 .1z"/>
<path d="M185.3 14.9h.6zM185.3 14.9h.5z"/>
<path d="M185.3 14.8h.6zM185.3 14.8l.6 .1z"/>
<path d="M186 14.7h.7zM185.7 14.7h1z"/>
<path d="M185.7 14.7l1.3 .1-.3-.1zM185.4 14.8l.3-.1 1.3 .1z"/>
<path d="M185.4 14.8h1.7zM185.3 14.8h1.8z"/>
<path d="M185.9 14.8l1.2 .1zM185.9 14.8l1.2 .1z"/>
<path d="M186 14.9h1.1zM186 14.9h1.1z"/>
<path d="M186.3 14.9l.9 .1-.1-.1zM186.3 14.9l.9 .1z"/>
<path d="M186.5 15l.8 .1zM186.5 15l.8 .1z"/>
<path d="M186.6 15.1l.8 .2-.1-.2zM186.6 15.1l.8 .2h-.7z"/>
<path d="M186.7 15.3l.7 .1v-.1zM186.7 15.3l.7 .1h-.6z"/>
<path d="M186.8 15.4l.6 .1v-.1zM186.8 15.4l.6 .1h-.6z"/>
<path d="M186.8 15.5l.7 .3-.1-.3zM186.8 15.5l.7 .3h-.6z"/>
<path d="M186.9 15.8l.6 .1zM186.9 15.8l.6 .1z"/>
<path d="M186.9 15.9l.6 2.1v-2.1zM186.9 15.9l.6 2.1h-.6z"/>
<path d="M186.9 18l.7 .5-.1-.5zM186.9 18l.7 .5h-.7z"/>
<path d="M186.9 18.5l.7 .1v-.1zM186.9 18.5l.7 .1h-.7z"/>
<path d="M190.2 12.6l3.2 3.1 1-3.1zM190.2 12.6l3.2 3.1z"/>
<path d="M194.9 13.3l.4 1.2zM194.9 13.3l.4 1.2h-.8z"/>
<path d="M194.3 15l1.3 .7-.2-.7zM194.3 15l1.3 .7h-1.6z"/>
<path d="M195.3 12.6l1.4 1.9-.5-1.9zM195.3 12.6l1.4 1.9h-.7z"/>
<path d="M196 14.5l1.1 1.2 .4-1.2zM196 14.5l1.1 1.2h-.8z"/>
<path d="M197 13.3l.5 1.2 .3-1.2zM197 13.3l.5 1.2h-.8z"/>
<path d="M197.3 12.6l1.3 .7-.3-.7zM197.3 12.6l1.3 .7h-1.6z"/>
<path d="M197.8 13.3l1.1 1.2-.3-1.2zM197.8 13.3l1.1 1.2h-.8z"/>
<path d="M198.1 14.5l1.2 1.2 .4-1.2zM198.1 14.5l1.2 1.2h-.8z"/>
<path d="M199.2 13.3l.5 1.2 .4-1.2zM199.2 13.3l.5 1.2h-.8z"/>
<path d="M199.4 12.6l.7 .7 .2-.7zM199.4 12.6l.7 .7h-.9z"/>
<path d="M201.8 13.3l.6 2.4v-2.4zM199.4 15.7l2.4-2.4 .6 2.4z"/>
<path d="M199.4 15.7l3 3v-3zM199.4 15.7l3 3h-6.1z"/>
<path d="M37.1 35.6h136.4v-.2zM37 35.4h136.5l-136.4 .2zM37 35.4l-12.3 12.6 12.4-12.4zM24.4 47.9l12.6-12.5-12.3 12.6zM24.4 47.9l.3 187.5v-187.4zM24.4 47.9l.3 187.5h-.3z"/>
<path d="M29.9 49.5v185.8l.3 .2zM29.9 49.5l.3 .1v185.9zM29.9 49.5l.3 .1 8.5-8.8zM38.7 40.8v.2l-8.5 8.6zM38.7 40.8v.2l134.6-.2zM38.7 41l134.6-.2 .3 .2zM173.3 30.2v10.6l.3 .2zM173.6 29.9v11.1l-.3-10.8zM35.5 30.2h137.8l.3-.3zM35.4 29.9h138.2l-138.1 .3zM35.4 29.9l-16.1 16.4 16.2-16.1zM35.4 29.9l-16.1 16.4-.3-.1zM19 46.2l.3 189.1v-189zM19 46.2l.3 189.1-.3 .2zM19.3 235.3l-.3 .2 10.9-.2zM19 235.5l10.9-.2 .3 .2z"/>
</g>
<g fill="none" stroke="#000" stroke-width=".2">
<path d="M157.7 12.6h1.3l2.4 6.1h-1.6l.1-.6-.6-1.7h-2.1l-.5 1.5v.8h-1.3l.8-1.3 1.5-3.8 .2-.7zM157.9 12.7h1l2.4 6h-1.4l.1-.6-.6-1.7h-2.2l-.6 1.5v.8h-1.1l.8-1.3 1.5-3.8zM157.9 12.7h1l2.3 5.9h-1.1v-.5l-.7-1.8h-2.3l-.5 1.6-.1 .7h-.8l.6-1.2 1.6-3.8zM158.3 13.4l.8 2.5h-1.7zM158.3 13.1l1 3h-2zM158.3 12.8l1.1 3.3h-2.2zM161.3 14.5h1.1v.5a1.53 1.53 0 0 1 1.7-.5 1.53 1.53 0 0 1 1.1 1.4v2.1l.2 .7h-1.2l.1-2.9a.93 .93 0 0 0-1.1-.8 .93 .93 0 0 0-.8 1.1v2.4l.2 .2h-1.1v-3.6zM161.4 14.6h1l-.1 .6 .5-.4a1.4 1.4 0 0 1 1.5-.1 1.4 1.4 0 0 1 .8 1.2v2.1l.2 .7h-1v-2.9a.99 .99 0 0 0-1.1-.9 .99 .99 0 0 0-.8 1.2v2.6h-.8v-3.6zM161.6 14.7h.6v.7a1.54 1.54 0 0 1 2.8 .1l.2 3.1h-.8v-2.8a1.06 1.06 0 0 0-1.2-1 1.06 1.06 0 0 0-.9 1.3v2.5h-.6zM166.9 15.2a1.02 1.02 0 0 1 1.7 .3v1.6a1.11 1.11 0 0 1-.5 1.2 1.11 1.11 0 0 1-1.3-.2 2.48 2.48 0 0 1 .1-2.9zM166.9 15.3a.94 .94 0 0 1 1.7 .2v1.6a1.52 1.52 0 0 1-1.1 1.3 1.41 1.41 0 0 1-1.1-1.7l.2-.8zM167 15.4a.87 .87 0 0 1 1.4-.1 2.56 2.56 0 0 1-.6 2.9h-.6a2.01 2.01 0 0 1-.2-2.8z"/>
<path d="M168.3 12.6h1.2l-.1 5.5 .3 .6h-1.1v-.7a1.51 1.51 0 0 1-1.6 .8 1.51 1.51 0 0 1-1.3-1.4 2.04 2.04 0 0 1 .5-2.3 2.04 2.04 0 0 1 2.3-.3l.1-1.6zM168.4 12.7h1l-.1 5.4 .2 .6h-.9v-1.1l-.3 .7a1.5 1.5 0 0 1-2.5-.9 2.02 2.02 0 0 1 .3-2.1 2.02 2.02 0 0 1 2-.6l.5 .2v-1.7zM168.6 12.7h.7v5.4l.1 .5h-.7l.1-1.2-.6 .9a1.46 1.46 0 0 1-2.3-.9 1.96 1.96 0 0 1 2.2-2.7l.6 .3v-1.8zM170.3 15.3a1.84 1.84 0 0 1 2.2-.7 1.84 1.84 0 0 1 1.2 1.9h-2.9a1.51 1.51 0 0 0 .9 1.7 1.51 1.51 0 0 0 1.8-.6v.7a2.22 2.22 0 0 1-3-.1 2.22 2.22 0 0 1-.2-2.9zM170.4 15.3a1.77 1.77 0 0 1 2-.7 1.77 1.77 0 0 1 1.2 1.8h-2.9a1.58 1.58 0 0 0 .9 1.8 1.58 1.58 0 0 0 1.9-.4l-.1 .5a2.15 2.15 0 0 1-2.8-.2 2.15 2.15 0 0 1-.2-2.8zM170.4 15.4a1.7 1.7 0 0 1 2-.7 1.7 1.7 0 0 1 1.1 1.7h-2.8a1.64 1.64 0 0 0 .7 1.8 1.64 1.64 0 0 0 1.9-.2v.3a2.09 2.09 0 0 1-2.7-.2 2.09 2.09 0 0 1-.2-2.7zM170.6 12.6h.1l.2 .6 .2-.6h.2l.1 .6 .1-.6h.2l-.3 .9h-.1l-.2-.6-.1 .6h-.3zM170.6 12.6l.3 .9 .2-.9 .3 .9 .2-.9M171.2 15.1a.89 .89 0 0 1 1.2-.2 .89 .89 0 0 1 .2 1.2l-1.9 .1zM171.2 15a.96 .96 0 0 1 1.3-.1 .96 .96 0 0 1 .2 1.3h-2.1zM171.3 15.2a.84 .84 0 0 1 1-.2 .84 .84 0 0 1 .3 1.1h-1.7zM172.3 12.6h.2v.9h-.2z"/>
<path d="M172.4 12.6v.9M173.2 12.6h.2l.3 .5v-.5h.2v.9h-.2l-.4-.6v.6h-.1zM173.8 12.6v.9l-.5-.9v.9M173.9 14.5h1.2v.7a1.04 1.04 0 0 1 1.4-.5l-.1 .8-.3-.3a.87 .87 0 0 0-1 1v1.9l.2 .6h-1.2l.1-3.5zM174 14.6h1v.8a1.22 1.22 0 0 1 1.4-.7l-.1 .6a.87 .87 0 0 0-1 0 .87 .87 0 0 0-.3 .9v1.9l.1 .6h-.9v-3.5zM174.2 14.7h.7v.9a1.38 1.38 0 0 1 1.2-.9h.2v.5a.94 .94 0 0 0-1 .1 .94 .94 0 0 0-.4 .9l.1 2.4h-.8l.2-3.4zM174.6 12.6h.3a.44 .44 0 0 1 .4 .5 .44 .44 0 0 1-.4 .4h-.3zM174.6 12.7a.45 .45 0 0 1 .6 .4l-.2 .3h-.4zM174.7 12.7a.29 .29 0 0 1 .4 .3 .29 .29 0 0 1-.4 .3zM176 12.8a.33 .33 0 0 1 .5 0 .33 .33 0 0 1-.1 .5 .33 .33 0 0 1-.4-.2zM176 12.7a.42 .42 0 0 1 .6 .1 .42 .42 0 0 1-.1 .6 .42 .42 0 0 1-.6-.2zM176.1 12.7a.29 .29 0 0 1 .3 .3 .29 .29 0 0 1-.3 .3z"/>
<path d="M176.8 15a2.45 2.45 0 0 1 2.6-.3l-.1 .7a1.06 1.06 0 0 0-1.8 0l.2 .3 .8 .4a1.37 1.37 0 0 1 1 1.7 1.37 1.37 0 0 1-1.6 1h-.4l-1-.4v-.9a1.35 1.35 0 0 0 2.1 .5l.1-.6-.7-.5a1.83 1.83 0 0 1-1.4-1.2zM176.8 15a2.52 2.52 0 0 1 2.5-.3v.5a1.2 1.2 0 0 0-1.8 0 .52 .52 0 0 0 .4 .7l.5 .3a1.3 1.3 0 0 1 1 1.5 1.3 1.3 0 0 1-1.5 1h-.4l-.9-.4v-.6a1.4 1.4 0 0 0 2.1 .3v-.6a1.94 1.94 0 0 0-1.5-.9 .96 .96 0 0 1-.4-1.5zM176.9 15a2.51 2.51 0 0 1 2.3-.2v.3a1.28 1.28 0 0 0-1.8 .1 .62 .62 0 0 0 .5 .8l.5 .2a1.24 1.24 0 0 1 .9 1.5 1.24 1.24 0 0 1-1.4 1l-.4-.1a.68 .68 0 0 1-.9-.7 1.29 1.29 0 0 0 2.2 0l.1-.4a.92 .92 0 0 0-.8-.7 2.3 2.3 0 0 1-1.3-.9l-.1-.4zM177.2 12.6h.2l.1 .6 .2-.6h.2l.1 .6 .2-.6h.2l-.3 .9h-.2l-.1-.6-.1 .6h-.3zM177.3 12.6l.2 .9 .3-.9 .2 .9 .3-.9M178.9 12.7a.34 .34 0 0 1 .4-.1 .34 .34 0 0 1 .3 .2l-.5-.1 .1 .2a.35 .35 0 0 1 .3 .5 .35 .35 0 0 1-.6 0v-.1l.2-.1 .3 .1-.1-.2-.4-.2zM179.5 12.8a.24 .24 0 0 0-.2-.1 .24 .24 0 0 0-.2 .2l.4 .2v.2l-.4 .1-.1-.1M180.2 15.3a1.81 1.81 0 0 1 2.1-.7 1.81 1.81 0 0 1 1.2 1.9h-2.8a1.45 1.45 0 0 0 .6 1.6 1.45 1.45 0 0 0 1.8-.1l.3-.4v.7a2.21 2.21 0 0 1-3-.1 2.21 2.21 0 0 1-.2-2.9zM180.3 15.3a1.74 1.74 0 0 1 2-.7 1.74 1.74 0 0 1 1.1 1.8h-2.7a1.55 1.55 0 0 0 .7 1.8 1.55 1.55 0 0 0 1.9-.4v.5a2.15 2.15 0 0 1-2.8-.2 2.15 2.15 0 0 1-.2-2.8zM180.3 15.4a1.65 1.65 0 0 1 2-.8 1.65 1.65 0 0 1 1.1 1.8h-2.9a1.67 1.67 0 0 0 .8 1.8 1.67 1.67 0 0 0 2-.2v.3a2.09 2.09 0 0 1-2.8-.2 2.09 2.09 0 0 1-.2-2.7zM181 15a1.04 1.04 0 0 1 1.3-.1 1.04 1.04 0 0 1 .4 1.2l-.4 .1h-1.8zM181.1 15.1a.9 .9 0 0 1 1.2-.1 .9 .9 0 0 1 .3 1.1l-1.9 .1 .1-.7z"/>
<path d="M181.2 15.2a.81 .81 0 0 1 1-.2 .81 .81 0 0 1 .3 1.1h-1.8zM181.5 12.6h.4a.45 .45 0 0 1 .3 .5 .45 .45 0 0 1-.3 .4h-.4zM181.6 12.7a.45 .45 0 0 1 .6 .4l-.2 .3h-.4zM181.7 12.7a.29 .29 0 0 1 .3 .3 .29 .29 0 0 1-.3 .3zM182.9 12.8a.42 .42 0 0 1 .6 0 .42 .42 0 0 1 0 .6 .42 .42 0 0 1-.6-.1zM183.1 12.7a.29 .29 0 0 1 .3 .3 .29 .29 0 0 1-.3 .3zM183.8 14.5h1.1v.5a1.53 1.53 0 0 1 1.7-.5 1.53 1.53 0 0 1 1 1.4v2.1l.3 .7h-1.2v-2.9a.93 .93 0 0 0-1-.8 .93 .93 0 0 0-.8 1.1v2.4l.1 .2h-1v-3.6zM184 14.6h.8v.6a1.49 1.49 0 0 1 1.7-.7 1.49 1.49 0 0 1 1.1 1.4v2.1l.2 .7h-1v-2.9a.99 .99 0 0 0-1.1-.9 .99 .99 0 0 0-.9 1.2l.1 2.6h-.8v-3.6zM184.1 14.7h.7l-.1 .7a1.54 1.54 0 0 1 2.7 .1l.2 3.1h-.7v-2.8a1.06 1.06 0 0 0-1.2-1 1.06 1.06 0 0 0-.9 1.3v2.5h-.7zM184.3 12.7a.44 .44 0 0 1 .7 .3 .44 .44 0 0 1-.5 .5l-.3-.3zM184.4 12.7a.33 .33 0 0 1 .4 .1 .33 .33 0 0 1 0 .5 .33 .33 0 0 1-.5 0zM184.5 12.7a.29 .29 0 0 1 .3 .3 .29 .29 0 0 1-.3 .3z"/>
<path d="M185.6 12.6l.7 .1 .1 .2-.2 .2 .2 .4h-.3l-.1-.4h-.1v.4h-.3zM185.7 13.1h.3l.2-.4h-.5v.8M185.9 12.7h.1l.1 .2-.2 .1zM186 13.1l.2 .4M187 12.7a.37 .37 0 0 1 .6 .1l-.4-.1v.2a.34 .34 0 0 1 .4 .2 .34 .34 0 0 1-.3 .4 .34 .34 0 0 1-.4-.2h.5v-.1l-.4-.2zM187.5 12.8l-.1-.1-.3 .1v.2l.4 .1a.26 .26 0 0 1-.2 .3 .26 .26 0 0 1-.3-.1M190.2 12.6l6.1 6.1 6.1-6.1v6.1h-12.2zM190.2 12.6h12.2M194.4 12.6l-1 3.1h.6l.3-.7h1.1l.2 .7h.7M194.9 13.3l.4 1.2h-.8zM195.3 12.6l1 3.1M196.2 12.6l.5 1.9 .6-1.9"/>
<path d="M196.3 15.7v3M198.3 12.6l.6 1.9 .5-1.9M200.3 12.6l-1 3.1h-.8l-.7-2.4-.7 2.4h-.8M52 36.1l-1.3 1.9M78.7 36.1l-1.3 1.9M105.3 36.1l-1.4 1.9M133.5 36.1l-1.3 1.9M163.4 36.1l-1.3 1.9M25.2 51l1.9 1.3M25.1 61.8l1.9 1.3M25.2 73.1l1.9 1.2M25.1 98.7l1.9 1.4"/>
<path d="M25.2 84.8l1.9 1.3M25.1 113.2l1.9 1.3M25.1 128.1l1.9 1.3M25.1 145.3l1.9 1.3M25.2 162.9l1.9 1.4M25.2 181l1.9 1.3M166.2 192.6h.9M166.7 192.3v1.3M25.1 201.3l1.9 1.4M136.6 212.9h1M137.2 212.5v1.4M166.2 212.9h.9"/>
<path d="M166.7 212.5v1.4M25.1 222.2l1.9 1.3M108.4 234.2h.9M108.8 233.9v1.3M136.6 234.2h1M137.2 233.9v1.3M166.2 234.2h.9M166.7 233.9v1.3M19.4 255.5h.9M19.9 255.1v1.4M129.7 262.2h72.7v3.9h-72.7zM135.1 262.2v3.9"/>
<path d="M140.3 262.2v3.9M149.9 262.2v3.9M161.7 262.2v3.9M183.7 262.2v3.9M199.6 262.2v3.9"/>
<circle cx="180.6" cy="13" r=".22"/>
<circle cx="180.6" cy="13" r=".1"/>
<circle cx="183.2" cy="13.1" r=".35"/>
<circle cx="188.7" cy="17.7" r=".67"/>
</g>
<circle cx="201.4" cy="17.7" r=".67" fill="none" stroke="#fafafa" stroke-width=".2"/>
<!-- layer: A-ELEV-GLAZ-SIGHTLINES -->
<g fill="none" stroke="#808080" stroke-width=".2">
<path d="M33.6 50.4h1.3v6.2h-1.3M33.6 51.3h.4v4.2h-.4M33.6 60.1h1.3v7.2h-1.3M33.6 61h.4v5.2h-.4M33.6 70.9h1.3v8.2h-1.3M33.6 71.7h.4v6.3h-.4M33.6 82.7h1.3v9.3h-1.3M33.6 83.6h.4v7.3h-.4M33.6 95.6h1.3v10.3h-1.3M33.6 96.4h.4v8.4h-.4M33.6 109.5h1.3v11.4h-1.3M33.6 110.3h.4v9.5h-.4"/>
<path d="M33.6 124.4h1.3v12.6h-1.3M33.6 125.3h.4v10.6h-.4M33.6 140.5h1.3v13.5h-1.3M33.6 141.3h.4v11.7h-.4M33.6 157.6h1.3v14.6h-1.3M33.6 158.5h.4v12.6h-.4M33.6 175.8h1.3v15.6h-1.3M33.6 176.6h.4v13.7h-.4M33.6 194.9h1.3v16.8h-1.3M33.6 195.8h.4v14.8h-.4M33.6 215.3h1.3v17.7h-1.3M33.6 216.1h.4v15.9h-.4"/>
<path d="M39.6 237.9v-1.3h20.9v1.3M40.4 237.9v-.5h19.2v.5M65.1 237.9v-1.3h22.1v1.3M66 237.9v-.5h20.3v.5M91.8 237.9v-1.3h23.1v1.3M92.6 237.9v-.5h21.4v.5M119.5 237.9v-1.3h24.1v1.3M120.4 237.9v-.5h22.3v.5M148.3 237.9v-1.3h25.2v1.3M149.2 237.9v-.5h23.4v.5"/>
</g>
<text font-size="7.1" x="19.2" y="18.7">A-Series</text>
<text font-size="3.3" x="18.9" y="246.4">Notes:</text>
<g font-size="3.2">
<text x="97.1" y="22.7">Picture Window</text>
<text x="97.1" y="48.3">Picture (APW)</text>
</g>
<g font-size="2.5">
<text x="46.9" y="34.6">(2032)</text>
<text x="48" y="32.2">6'-8&quot;</text>
<text x="73" y="34.6">(2134)</text>
<text x="74.1" y="32.2">7'-0&quot;</text>
<text x="100.3" y="34.6">(2235)</text>
<text x="101.3" y="32.2">7'-4&quot;</text>
<text x="128.5" y="34.6">(2337)</text>
<text x="129.5" y="32.2">7'-8&quot;</text>
<text x="157.8" y="34.6">(2438)</text>
<text x="158.9" y="32.2">8'-0&quot;</text>
<text x="46.9" y="40.2">(2013)</text>
<text x="47" y="37.8">6'-7</text>
<text x="52.3" y="37.8">&quot;</text>
<text x="72.6" y="37.8">6'-11</text>
<text x="73" y="40.2">(2115)</text>
<text x="79.1" y="37.8">&quot;</text>
<text x="100.3" y="40.2">(2216)</text>
<text x="100.3" y="37.8">7'-3</text>
<text x="105.6" y="37.8">&quot;</text>
<text x="128.5" y="40.2">(2318)</text>
<text x="128.6" y="37.9">7'-7</text>
<text x="133.9" y="37.9">&quot;</text>
<text x="157.2" y="37.9">7'-11</text>
<text x="157.8" y="40.2">(2419)</text>
<text x="163.8" y="37.9">&quot;</text>
<text x="24.6" y="45.2" transform="rotate(-45 24.6 45.2)">Rough Opening</text>
<text x="30.4" y="48" transform="rotate(-45 30.4 48)">Dimension</text>
<text x="31" y="44.5" transform="rotate(-45 31 44.5)">Unit</text>
<text x="27" y="50.6" transform="rotate(-90 27 50.6)">&quot;</text>
<text x="21.3" y="55.5" transform="rotate(-90 21.3 55.5)">2'-0&quot;</text>
<text x="23.7" y="56" transform="rotate(-90 23.7 56)">(610)</text>
<text x="27" y="57.1" transform="rotate(-90 27 57.1)">1'-11</text>
<text x="29.3" y="56" transform="rotate(-90 29.3 56)">(591)</text>
<text x="45.6" y="58.9">APW6820</text>
<text x="71.7" y="58.9">APW7020</text>
<text x="98.9" y="58.9">APW7420</text>
<text x="127.1" y="58.9">APW7820</text>
<text x="156.4" y="58.9">APW8020</text>
<text x="21.3" y="65.8" transform="rotate(-90 21.3 65.8)">2'-4&quot;</text>
<text x="26.9" y="61.4" transform="rotate(-90 26.9 61.4)">&quot;</text>
<text x="23.7" y="66.2" transform="rotate(-90 23.7 66.2)">(711)</text>
<text x="26.9" y="66.7" transform="rotate(-90 26.9 66.7)">2'-3</text>
<text x="29.3" y="66.2" transform="rotate(-90 29.3 66.2)">(692)</text>
<text x="45.6" y="69.6">APW6824</text>
<text x="71.7" y="69.6">APW7024</text>
<text x="98.9" y="69.6">APW7424</text>
<text x="127.1" y="69.6">APW7824</text>
<text x="156.4" y="69.6">APW8024</text>
<text x="21.3" y="77" transform="rotate(-90 21.3 77)">2'-8&quot;</text>
<text x="23.7" y="77.5" transform="rotate(-90 23.7 77.5)">(813)</text>
<text x="27" y="78" transform="rotate(-90 27 78)">2'-7</text>
<text x="27" y="72.7" transform="rotate(-90 27 72.7)">&quot;</text>
<text x="29.3" y="77.5" transform="rotate(-90 29.3 77.5)">(794)</text>
<text x="45.6" y="81.5">APW6828</text>
<text x="71.7" y="81.5">APW7028</text>
<text x="98.9" y="81.5">APW7428</text>
<text x="127.1" y="81.5">APW7828</text>
<text x="156.4" y="81.5">APW8028</text>
<text x="21.3" y="89.3" transform="rotate(-90 21.3 89.3)">3'-0&quot;</text>
<text x="23.7" y="89.8" transform="rotate(-90 23.7 89.8)">(914)</text>
<text x="27" y="84.4" transform="rotate(-90 27 84.4)">&quot;</text>
<text x="29.3" y="89.8" transform="rotate(-90 29.3 89.8)">(895)</text>
<text x="27" y="90.9" transform="rotate(-90 27 90.9)">2'-11</text>
<text x="45.6" y="94.3">APW6830</text>
<text x="71.7" y="94.3">APW7030</text>
<text x="98.9" y="94.3">APW7430</text>
<text x="127.1" y="94.3">APW7830</text>
<text x="156.4" y="94.3">APW8030</text>
<text x="26.9" y="98.4" transform="rotate(-90 26.9 98.4)">&quot;</text>
<text x="21.3" y="102.7" transform="rotate(-90 21.3 102.7)">3'-4&quot;</text>
<text x="23.7" y="103.8" transform="rotate(-90 23.7 103.8)">(1016)</text>
<text x="26.9" y="103.7" transform="rotate(-90 26.9 103.7)">3'-3</text>
<text x="29.3" y="103.2" transform="rotate(-90 29.3 103.2)">(997)</text>
<text x="26.9" y="112.8" transform="rotate(-90 26.9 112.8)">&quot;</text>
<text x="45.6" y="108.3">APW6834</text>
<text x="71.7" y="108.3">APW7034</text>
<text x="98.9" y="108.3">APW7434</text>
<text x="127.1" y="108.3">APW7834</text>
<text x="156.4" y="108.3">APW8034</text>
<text x="21.3" y="117.2" transform="rotate(-90 21.3 117.2)">3'-8&quot;</text>
<text x="23.7" y="118.3" transform="rotate(-90 23.7 118.3)">(1118)</text>
<text x="26.9" y="118.2" transform="rotate(-90 26.9 118.2)">3'-7</text>
<text x="29.3" y="118.3" transform="rotate(-90 29.3 118.3)">(1099)</text>
<text x="45.6" y="123.2">APW6838</text>
<text x="71.7" y="123.2">APW7038</text>
<text x="98.9" y="123.2">APW7438</text>
<text x="127.1" y="123.2">APW7838</text>
<text x="156.4" y="123.2">APW8038</text>
<text x="26.9" y="127.7" transform="rotate(-90 26.9 127.7)">&quot;</text>
<text x="21.3" y="132.7" transform="rotate(-90 21.3 132.7)">4'-0&quot;</text>
<text x="23.7" y="133.8" transform="rotate(-90 23.7 133.8)">(1219)</text>
<text x="26.9" y="134.3" transform="rotate(-90 26.9 134.3)">3'-11</text>
<text x="29.3" y="133.8" transform="rotate(-90 29.3 133.8)">(1200)</text>
<text x="45.6" y="139.3">APW6840</text>
<text x="71.7" y="139.3">APW7040</text>
<text x="98.9" y="139.3">APW7440</text>
<text x="127.1" y="139.3">APW7840</text>
<text x="156.4" y="139.3">APW8040</text>
<text x="21.3" y="149.3" transform="rotate(-90 21.3 149.3)">4'-4&quot;</text>
<text x="26.9" y="145" transform="rotate(-90 26.9 145)">&quot;</text>
<text x="23.7" y="150.4" transform="rotate(-90 23.7 150.4)">(1321)</text>
<text x="26.9" y="150.2" transform="rotate(-90 26.9 150.2)">4'-3</text>
<text x="29.3" y="150.4" transform="rotate(-90 29.3 150.4)">(1302)</text>
<text x="33.1" y="153.7" transform="rotate(-90 33.1 153.7)">Continuation from page 10</text>
<text x="45.6" y="156.4">APW6844</text>
<text x="71.7" y="156.4">APW7044</text>
<text x="98.9" y="156.4">APW7444</text>
<text x="127.1" y="156.4">APW7844</text>
<text x="156.4" y="156.4">APW8044</text>
<text x="21.3" y="166.9" transform="rotate(-90 21.3 166.9)">4'-8&quot;</text>
<text x="27" y="167.8" transform="rotate(-90 27 167.8)">4'-7</text>
<text x="27" y="162.5" transform="rotate(-90 27 162.5)">&quot;</text>
<text x="23.7" y="168" transform="rotate(-90 23.7 168)">(1422)</text>
<text x="29.3" y="168" transform="rotate(-90 29.3 168)">(1403)</text>
<text x="45.6" y="174.5">APW6848</text>
<text x="71.7" y="174.5">APW7048</text>
<text x="98.9" y="174.5">APW7448</text>
<text x="127.1" y="174.5">APW7848</text>
<text x="156.4" y="174.5">APW8048</text>
<text x="21.3" y="185.6" transform="rotate(-90 21.3 185.6)">5'-0&quot;</text>
<text x="27" y="180.6" transform="rotate(-90 27 180.6)">&quot;</text>
<text x="23.7" y="186.7" transform="rotate(-90 23.7 186.7)">(1524)</text>
<text x="27" y="187.1" transform="rotate(-90 27 187.1)">4'-11</text>
<text x="29.3" y="186.7" transform="rotate(-90 29.3 186.7)">(1505)</text>
<text x="45.6" y="193.8">APW6850</text>
<text x="71.7" y="193.8">APW7050</text>
<text x="98.9" y="193.8">APW7450</text>
<text x="127.1" y="193.8">APW7850</text>
<text x="156.4" y="193.8">APW8050</text>
<text x="26.9" y="201" transform="rotate(-90 26.9 201)">&quot;</text>
<text x="21.3" y="205.3" transform="rotate(-90 21.3 205.3)">5'-4&quot;</text>
<text x="23.7" y="206.4" transform="rotate(-90 23.7 206.4)">(1626)</text>
<text x="26.9" y="206.3" transform="rotate(-90 26.9 206.3)">5'-3</text>
<text x="29.3" y="206.4" transform="rotate(-90 29.3 206.4)">(1607)</text>
<text x="45.6" y="214">APW6854</text>
<text x="71.7" y="214">APW7054</text>
<text x="98.9" y="214">APW7454</text>
<text x="127.1" y="214">APW7854</text>
<text x="156.4" y="214">APW8054</text>
<text x="26.9" y="221.8" transform="rotate(-90 26.9 221.8)">&quot;</text>
<text x="21.3" y="226.1" transform="rotate(-90 21.3 226.1)">5'-8&quot;</text>
<text x="23.7" y="227.2" transform="rotate(-90 23.7 227.2)">(1727)</text>
<text x="26.9" y="227.1" transform="rotate(-90 26.9 227.1)">5'-7</text>
<text x="29.3" y="227.2" transform="rotate(-90 29.3 227.2)">(1708)</text>
<text x="45.6" y="235.4">APW6858</text>
<text x="71.7" y="235.4">APW7058</text>
<text x="98.9" y="235.4">APW7458</text>
<text x="127.1" y="235.4">APW7858</text>
<text x="156.4" y="235.4">APW8058</text>
<text x="92.1" y="240.6">Taller sizes continue on page 14</text>
<text x="175.6" y="258.3">Date: 11/07/16</text>
<text x="175.6" y="261.1">Scale: 1/8&quot; (3) = 1' (305)</text>
<text x="19.2" y="265.6">Andersen Windows, Inc. reserves the right to change drawing specifications without notice</text>
<text x="130.2" y="265">File:</text>
<text x="136.3" y="265">AC</text>
<text x="140.9" y="265">A-Series</text>
<text x="150.4" y="265">Elevations</text>
<text x="162.2" y="265">Casement &amp; Awning</text>
<text x="184.1" y="265">Page 11 of 19</text>
<text x="200.3" y="265">C</text>
</g>
<g font-size="2">
<text x="19" y="249.9">&quot;Unit Dimension&quot; always refers to outside frame to frame dimension.</text>
<text x="19" y="254.3">Dimensions in parentheses are in millimeters.</text>
<text x="19" y="252.1">&quot;Rough Opening&quot; dimensions may need to be increased to allow for use of building wraps, flashing, sill panning, brackets, fasteners or other items.</text>
<text x="20.7" y="256.5">Tempered glass required. Some visual distortion may occur.</text>
</g>
<g font-size="1.7">
<text x="50.3" y="37">1</text>
<text x="51.4" y="38.2">4</text>
<text x="77" y="37">1</text>
<text x="78.2" y="38.2">4</text>
<text x="103.6" y="37">1</text>
<text x="104.8" y="38.2">4</text>
<text x="131.8" y="37.1">1</text>
<text x="133" y="38.2">4</text>
<text x="161.7" y="37.1">1</text>
<text x="162.9" y="38.2">4</text>
<text x="26.2" y="52.6" transform="rotate(-90 26.2 52.6)">1</text>
<text x="27.4" y="51.5" transform="rotate(-90 27.4 51.5)">4</text>
<text x="26.1" y="63.4" transform="rotate(-90 26.1 63.4)">1</text>
<text x="27.3" y="62.3" transform="rotate(-90 27.3 62.3)">4</text>
<text x="26.2" y="74.7" transform="rotate(-90 26.2 74.7)">1</text>
<text x="27.4" y="73.6" transform="rotate(-90 27.4 73.6)">4</text>
<text x="26.2" y="86.5" transform="rotate(-90 26.2 86.5)">1</text>
<text x="27.4" y="85.3" transform="rotate(-90 27.4 85.3)">4</text>
<text x="26.1" y="100.4" transform="rotate(-90 26.1 100.4)">1</text>
<text x="27.3" y="99.3" transform="rotate(-90 27.3 99.3)">4</text>
<text x="27.3" y="113.7" transform="rotate(-90 27.3 113.7)">4</text>
<text x="26.1" y="114.9" transform="rotate(-90 26.1 114.9)">1</text>
<text x="26.1" y="129.8" transform="rotate(-90 26.1 129.8)">1</text>
<text x="27.3" y="128.6" transform="rotate(-90 27.3 128.6)">4</text>
<text x="26.1" y="147" transform="rotate(-90 26.1 147)">1</text>
<text x="27.3" y="145.8" transform="rotate(-90 27.3 145.8)">4</text>
<text x="26.2" y="164.6" transform="rotate(-90 26.2 164.6)">1</text>
<text x="27.4" y="163.4" transform="rotate(-90 27.4 163.4)">4</text>
<text x="26.2" y="182.7" transform="rotate(-90 26.2 182.7)">1</text>
<text x="27.4" y="181.5" transform="rotate(-90 27.4 181.5)">4</text>
<text x="26.1" y="203.1" transform="rotate(-90 26.1 203.1)">1</text>
<text x="27.3" y="201.9" transform="rotate(-90 27.3 201.9)">4</text>
<text x="26.1" y="223.8" transform="rotate(-90 26.1 223.8)">1</text>
<text x="27.3" y="222.7" transform="rotate(-90 27.3 222.7)">4</text>
</g>
<text font-size="1.1" x="188.5" y="18.1">R</text>
<text font-size="1.1" fill="#fafafa" x="201.1" y="18.1">R</text>
</svg>
